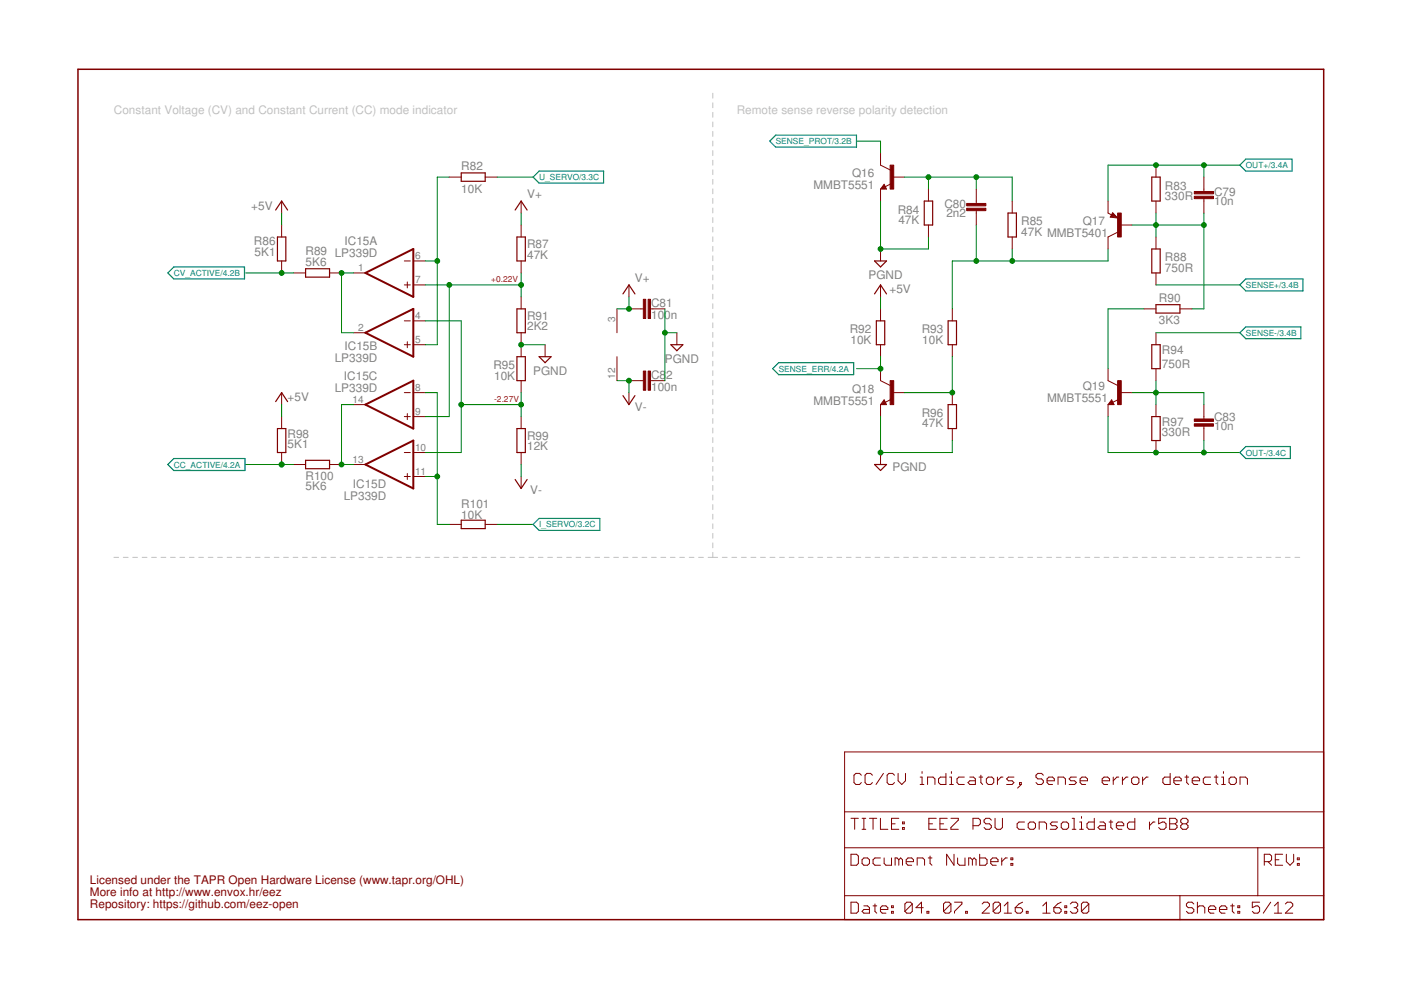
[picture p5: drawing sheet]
<svg xmlns="http://www.w3.org/2000/svg" width="297mm" height="210mm" viewBox="0 0 297 210" stroke-linecap="round" stroke-linejoin="round" font-family="sans-serif">
<g fill="none" stroke="#c0c0c0" stroke-width=".21">
<path d="M151.1 19.8v1M151.1 21.8v1M151.1 23.8v1M151.1 25.9v1M151.1 27.9v1M151.1 29.9v1M151.1 31.9v1.1M151.1 34v1M151.1 36v1M151.1 38v1.1M151.1 40v1.1M151.1 42.1v1"/>
<path d="M151.1 44.1v1M151.1 46.1v1.1M151.1 48.2v1M151.1 50.2v1M151.1 52.2v1.1M151.1 54.3v1M151.1 56.3v1M151.1 58.3v1.1M151.1 60.3v1.1M151.1 62.4v1M151.1 64.4v1M151.1 66.4v1.1"/>
<path d="M151.1 68.5v1M151.1 70.5v1M151.1 72.5v1M151.1 74.5v1.1M151.1 76.6v1M151.1 78.6v1M151.1 80.6v1.1M151.1 82.7v1M151.1 84.7v1M151.1 86.7v1M151.1 88.8v1M151.1 90.8v1"/>
<path d="M151.1 92.8v1M151.1 94.8v1.1M151.1 96.9v1M151.1 98.9v1M24.2 118.2h.9M26.1 118.2h1.1M28.2 118.2h.9M30.1 118.2h1.1M32.2 118.2h.9M34.1 118.2h1.1M36.2 118.2h.9M38.1 118.2h1"/>
<path d="M40.2 118.2h.9M42.1 118.2h1M44.2 118.2h.9M46.1 118.2h1M48.2 118.2h.9M50.1 118.2h1M52.2 118.2h.9M54.1 118.2h1M56.1 118.2h1M58.1 118.2h1M60.1 118.2h1.1M62.1 118.2h1"/>
<path d="M64.1 118.2h1.1M66.1 118.2h1M68.1 118.2h1.1M70.1 118.2h1M72.1 118.2h1M74.1 118.2h1M76.1 118.2h1M78.1 118.2h1M80.1 118.2h1M82.1 118.2h1M84.1 118.2h1M86.1 118.2h1"/>
<path d="M88.1 118.2h1M90.1 118.2h1M92.1 118.2h1M94.1 118.2h1M96.1 118.2h1M98.1 118.2h1M100.1 118.2h1M102.1 118.2h1M104.1 118.2h1M106.1 118.2h1M108.1 118.2h1M110.1 118.2h1"/>
<path d="M112.1 118.2h1M114.1 118.2h1M116.1 118.2h1M118.1 118.2h1M120.1 118.2h1M122.1 118.2h1M124.1 118.2h1M126.1 118.2h1M128.1 118.2h1M130.1 118.2h1M132.1 118.2h1M134.1 118.2h1"/>
<path d="M136.1 118.2h1M138.1 118.2h1M140.1 118.2h1M142.1 118.2h1M144.1 118.2h1M146.1 118.2h1M148.1 118.2h1M150.1 118.2h2M151.1 100.9v1M151.1 102.9v1.1M151.1 105v1M151.1 107v1"/>
<path d="M151.1 109v1.1M151.1 111.1v1M151.1 113.1v1M151.1 115.1v1M151.1 117.1v1.1M153.1 118.2h1.1M155.2 118.2h1M157.2 118.2h1M159.2 118.2h1.1M161.2 118.2h1.1M163.3 118.2h1M165.3 118.2h1"/>
<path d="M167.3 118.2h1M169.3 118.2h1.1M171.4 118.2h1M173.4 118.2h1M175.4 118.2h1M177.4 118.2h1.1M179.5 118.2h1M181.5 118.2h1M183.5 118.2h1M185.5 118.2h1M187.5 118.2h1.1M189.6 118.2h1"/>
<path d="M191.6 118.2h1M193.6 118.2h1M195.6 118.2h1.1M197.7 118.2h1M199.7 118.2h1M201.7 118.2h1M203.7 118.2h1M205.8 118.2h1M207.8 118.2h1M209.8 118.2h1M211.8 118.2h1.1M213.8 118.2h1.1"/>
<path d="M215.9 118.2h1M217.9 118.2h1M219.9 118.2h1M221.9 118.2h1.1M224 118.2h1M226 118.2h1M228 118.2h1M230 118.2h1.1M232.1 118.2h1M234.1 118.2h1M236.1 118.2h1M238.1 118.2h1"/>
<path d="M240.2 118.2h1M242.2 118.2h1M244.2 118.2h1M246.2 118.2h1M248.2 118.2h1.1M250.3 118.2h1M252.3 118.2h1M254.3 118.2h1M256.3 118.2h1.1M258.4 118.2h1M260.4 118.2h1M262.4 118.2h1"/>
<path d="M264.4 118.2h1.1M266.4 118.2h1.1M268.5 118.2h1M270.5 118.2h1M272.5 118.2h1M274.6 118.2h1"/>
</g>
<g fill="none" stroke="#800000" stroke-width=".21">
<path d="M95.2 37.5h2.6M102.9 37.5h2.5M186.7 32.5v2.5l2 1M187.5 39.1l.5 1h-1.3zM188.9 39l-1.2 .6M189.2 37.5h2.6M245.1 35v2.5M255.2 37.5v3.1M59.7 42.6v2.6M59.7 47.7v2.5M59.7 55.3v2.6M62.3 57.9h2.5"/>
<path d="M69.9 57.9h2.5M75 57.9h2.5M85.7 55.3h1.3M86.4 59.8v1.2M87.6 55.3h2.6M110.5 42.6v2.6M110.5 47.7v2.5M110.5 55.3v2.6M186.7 40.1v2.5M186.7 52.8v2.5M196.8 40.1v2.5M196.8 47.7v2.5"/>
<path d="M207 40.1v3M207 44.7v3M214.6 42.6v2.6M214.6 50.2v2.6M234.9 42.6v2.6l.8 .4M235.9 45.1l1.1 1.1-1.6-.2zM237 49.2l-2.1 1v2.6M237.5 47.7h2.5M245.1 42.6v2.6M245.1 50.2v2.6M245.1 57.9v2.5M255.2 42.1v3.1"/>
<path d="M75 70.5h2.5M85.7 60.4h1.3M85.7 73.1h1.3M85.7 68h1.3M86.4 72.5v1.2M87.6 60.4h2.6M87.6 73.1h2.6M87.6 68h2.6M110.5 62.9v2.6M110.5 70.5v5.1M115.6 73.1v2.5M130.8 65.5v5"/>
<path d="M130.8 75.6v5.1M133.3 60.4v2.5M133.3 65.5h3.1M137.9 65.5h3.1M143.5 70.5v2.6M186.7 60.4v2.5M186.7 65.5v2.5M186.7 73.1v2.5M186.7 78.2v2.5l2 1M201.9 65.5v2.5M201.9 73.1v2.5M234.9 78.2v2.5l2.1 1"/>
<path d="M242.5 65.5h2.6M245.1 70.5v2.6M245.1 78.2v2.5M250.2 65.5h2.5M59.7 83.2v2.6M59.7 88.3v2.6M59.7 95.9v2.6M62.3 98.5h2.5M69.9 98.5h2.5M75 98.5h2.5M75 85.8h2.5M85.7 88.3h1.3"/>
<path d="M85.7 83.2h1.3M85.7 95.9h1.3M86.4 87.7v1.3M87.6 88.3h2.6M87.6 83.2h2.6M87.6 95.9h2.6M110.5 80.7v2.5M110.5 88.3v2.6M110.5 95.9v2.6M133.3 83.2v2.6M133.3 80.7h3.1M137.9 80.7h3.1"/>
<path d="M186.7 85.8v2.5M186.7 95.9v2.6M187.5 84.8l.5 1h-1.3zM188.9 84.7l-1.2 .6M189.2 83.2h2.6M201.9 83.2v2.6M201.9 90.9v2.5M234.9 85.8v2.5M235.7 84.8l.5 1h-1.3zM237.2 84.7l-1.3 .6M237.5 83.2h2.5M245.1 85.8v2.5"/>
<path d="M245.1 93.4v2.5M255.2 85.8v3M255.2 90.4v3M85.7 101h1.3M86.4 100.4v1.3M87.6 101h2.6M95.2 111.2h2.6M102.9 111.2h2.5M110.5 101v2.6M179.1 159.4h101.5v35.6h-101.5zM179.1 179.7h101.5M179.1 172.1h101.5"/>
<path d="M180.4 173.5h1.6M181.2 173.5v2.3M182.6 164.4l-.4-.4h-.7l-.4 .4v1.5l.4 .4h.7l.4-.4M182.8 173.5h.8M182.8 175.8h.8M183.2 173.5v2.3M184.3 173.5h1.6M185 164.4l-.4-.4h-.8l-.4 .4v1.5l.4 .4h.8l.4-.4M185.1 173.5v2.3M186.7 173.5v2.3h1.5M187.3 164l-1.6 2.3M189 174.7h.8"/>
<path d="M189.7 164.4l-.4-.4h-.8l-.4 .4v1.5l.4 .4h.8l.4-.4M190.4 164v1.5l.8 .8 .8-.8v-1.5M190.6 173.5h-1.6v2.3h1.6M191.3 175.5h.4v.3h-.4zM191.3 174.3h.4v.4h-.4zM195.1 166.3h.8M195.1 164.8h.4v1.5M195.5 163.6v.4M196.7 166.3v-1.5h1.1l.4 .3v1.2M196.9 174.7h.8M198.5 173.5h-1.6v2.3h1.6M199.3 174.7h.8"/>
<path d="M200.6 164v2.3h-1.2l-.4-.4v-.8l.4-.3h1.2M200.8 173.5h-1.5v2.3h1.5M201.3 166.3h.8M201.3 164.8h.4v1.5M201.6 173.5h1.6v.4l-1.6 1.6v.3h1.6M201.7 163.6v.4M204.4 164.8h-1.1l-.4 .3v.8l.4 .4h1.1M205.6 164.8h.8l.4 .3v1.2h-1.2l-.4-.4 .4-.4h1.2M206.3 175.1h1.2l.4-.4v-.8l-.4-.4h-1.2v2.3M207.6 164.8h.7M208 164.4v1.5l.3 .4M209.1 165.1l.4-.3h.8l.4 .3v.8l-.4 .4h-.8l-.4-.4z"/>
<path d="M210.2 173.9l-.4-.4h-.8l-.4 .4v.4l.4 .4h.8l.4 .4v.4l-.4 .3h-.8l-.4-.3M211 173.5v2l.4 .3h.7l.4-.3v-2M211.5 164.8v1.5M212.6 164.8h-.4l-.7 .7M215 164.8h-1.2l-.4 .3 .4 .4h.8l.4 .4-.4 .4h-1.2M216.2 165.9h.3v.4h-.3zM216.5 166.3l-.7 .8M217.2 174.3h-1.2l-.4 .4v.8l.4 .3h1.2M218 174.7l.4-.4h.8l.3 .4v.8l-.3 .3h-.8l-.4-.3zM220.3 175.8v-1.5h1.2l.4 .4v1.1M221.2 164.4l-.4-.4h-.8l-.4 .4v.4l.4 .3h.8l.4 .4v.4l-.4 .4h-.8l-.4-.4M222 165.5h1.5v-.4l-.3-.3h-.8l-.4 .3v.8l.4 .4h.8"/>
<path d="M224.2 174.3h-1.1l-.4 .4 .4 .4h.7l.4 .4-.4 .3h-1.1M224.3 166.3v-1.5h1.2l.4 .3v1.2M225 174.7l.4-.4h.8l.4 .4v.8l-.4 .3h-.8l-.4-.3zM227.3 173.5h.4v2.3M227.3 175.8h.8M228.2 164.8h-1.1l-.4 .3 .4 .4h.7l.4 .4-.4 .4h-1.1M228.9 175.8h.8M228.9 174.3h.4v1.5M229 165.5h1.6v-.4l-.4-.3h-.8l-.4 .3v.8l.4 .4h.8M229.3 173.1v.4M232 173.5v2.3h-1.2l-.3-.3v-.8l.3-.4h1.2M233.2 174.3h.8l.4 .4v1.1h-1.2l-.4-.3 .4-.4h1.2"/>
<path d="M233.7 165.5h1.5v-.4l-.4-.3h-.7l-.4 .3v.8l.4 .4h.7M235.1 174.3h.8M235.5 173.9v1.6l.4 .3M236 164.8v1.5M236.7 175.1h1.6v-.4l-.4-.4h-.8l-.4 .4v.8l.4 .3h.8M237.2 164.8h-.4l-.8 .7M238 164.8v1.5M239.1 164.8h-.3l-.8 .7M239.9 165.1l.4-.3h.8l.4 .3v.8l-.4 .4h-.8l-.4-.4zM240.6 173.5v2.3h-1.2l-.4-.3v-.8l.4-.4h1.2M242.3 164.8v1.5M243.4 164.8h-.4l-.7 .7"/>
<path d="M243.7 174.3v1.5M244.9 174.3h-.4l-.8 .8M247.2 173.5h-1.5v1.2l.7-.4h.4l.4 .4v.8l-.4 .3h-.8l-.3-.3M248 173.5h1.2l.4 .4v.4l-.4 .4 .4 .4v.4l-.4 .3h-1.2zM248 174.7h1.2M248.1 164v2.3h-1.2l-.4-.4v-.8l.4-.3h1.2M248.9 165.5h1.5v-.4l-.4-.3h-.7l-.4 .3v.8l.4 .4h.7M250.7 174.7l-.4-.4v-.4l.4-.4h.8l.4 .4v.4l-.4 .4M250.7 174.7l-.4 .4v.4l.4 .3h.8l.4-.3v-.4l-.4-.4M250.7 174.7h.8M251.2 164.8h.8M251.6 164.4v1.5l.4 .4"/>
<path d="M252.8 165.5h1.5v-.4l-.3-.3h-.8l-.4 .3v.8l.4 .4h.8M256.7 164.8h-1.2l-.4 .3v.8l.4 .4h1.2M257.5 164.8h.7M257.9 164.4v1.5l.3 .4M259 166.3h.8M259 164.8h.4v1.5M259.4 163.6v.4M260.6 165.1l.4-.3h.7l.4 .3v.8l-.4 .4h-.7l-.4-.4zM262.9 166.3v-1.5h1.2l.4 .3v1.2M266.7 179.7v10.2M179.1 189.9h101.5M180.4 181.1h1.2l.4 .4v1.6l-.4 .4h-1.2z"/>
<path d="M180.4 191.3h1.2l.4 .4v1.5l-.4 .4h-1.2zM182.8 182.3l.4-.4h.7l.4 .4v.8l-.4 .4h-.7l-.4-.4zM183.2 192.1h.7l.4 .3v1.2h-1.1l-.4-.4 .4-.4h1.1M185.1 192.1h.8M185.5 191.7v1.5l.4 .4M186.7 192.8h1.5v-.4l-.4-.3h-.8l-.3 .3v.8l.3 .4h.8M186.7 181.9h-1.2l-.4 .4v.8l.4 .4h1.2M187.5 181.9v1.2l.3 .4h1.2v-1.6M189 193.2h.4v.4h-.4zM189 192.1h.4v.3h-.4zM190.6 182.3l-.4-.4h-.4v1.6M190.6 182.3l.4-.4 .3 .4v1.2"/>
<path d="M190.6 182.3v1.2M192.1 182.7h1.6v-.4l-.4-.4h-.8l-.4 .4v.8l.4 .4h.8M193.4 191.7v1.5l-.4 .4h-.7l-.4-.4M193.4 191.7l-.4-.4h-.7l-.4 .4v1.5M193.4 191.7l-1.5 1.5M194.5 183.5v-1.6h1.1l.4 .4v1.2M195.7 192.4h-1.5l1.2-1.1v2.3M196.5 193.2h.4v.4h-.4zM196.8 181.9h.8M197.2 181.5v1.6l.4 .4M201.6 191.7v1.5l-.4 .4h-.8l-.4-.4M201.6 191.7l-.4-.4h-.8l-.4 .4v1.5"/>
<path d="M201.6 191.7l-1.6 1.5M202.3 181.1v2.4l-1.6-2.4v2.4M202.4 191.3h1.5v.4l-1.5 1.5v.4M203 181.9v1.2l.4 .4h1.2v-1.6M204.7 193.2h.4v.4h-.4zM206.2 182.3l-.4-.4h-.4v1.6M206.2 182.3v1.2M206.2 182.3l.3-.4 .4 .4v1.2M207.7 181.1v2.4h1.2l.4-.4v-.8l-.4-.4h-1.2M208.2 191.7l.4-.4h.8l.4 .4v.4l-1.6 1.5h1.6M210.1 182.7h1.5v-.4l-.4-.4h-.8l-.3 .4v.8l.3 .4h.8M212.1 191.7v1.5l-.4 .4h-.7l-.4-.4"/>
<path d="M212.1 191.7l-.4-.4h-.7l-.4 .4v1.5M212.1 191.7l-1.5 1.5M212.4 181.9v1.6M212.9 193.6h1.6M212.9 192.1l.8-.8v2.3M213.6 181.9h-.4l-.8 .8M214.3 183.1h.4v.4h-.4zM214.3 181.9h.4v.4h-.4zM215.2 192.4h1.2l.4 .4v.4l-.4 .4h-.8l-.4-.4zM216.8 191.3l-.8 .4-.8 .7M217.6 193.2h.4v.4h-.4zM221.1 193.6h1.6"/>
<path d="M221.1 192.1l.8-.8v2.3M223.4 192.4h1.2l.4 .4v.4l-.4 .4h-.8l-.4-.4zM225 191.3l-.8 .4-.8 .7M225.8 193.2h.4v.4h-.4zM225.8 192.1h.4v.3h-.4zM226.9 191.7l.4-.4h.8l.4 .4v.4l-.4 .3M227.7 192.4h.4M228.1 192.4l.4 .4v.4l-.4 .4h-.8l-.4-.4M230.8 191.7v1.5l-.4 .4h-.7l-.4-.4M230.8 191.7l-.4-.4h-.7l-.4 .4v1.5M230.8 191.7l-1.5 1.5M250.2 189.9v5.1"/>
<path d="M253.1 191.7l-.4-.4h-.8l-.4 .4v.4l.4 .3h.8l.4 .4v.4l-.4 .4h-.8l-.4-.4M253.9 192.4l.4-.3h.8l.3 .3v1.2M253.9 191.3v2.3M256.2 192.8h1.6v-.4l-.4-.3h-.8l-.4 .3v.8l.4 .4h.8M258.6 192.8h1.5v-.4l-.4-.3h-.7l-.4 .3v.8l.4 .4h.7M260.9 192.1h.8M261.3 191.7v1.5l.4 .4M262.4 193.2h.4v.4h-.4zM262.4 192.1h.4v.3h-.4zM267.1 191.3h-1.6v1.1l.8-.3h.4l.4 .3v.8l-.4 .4h-.8l-.4-.4M268.1 182.7h1.1l.4-.4v-.8l-.4-.4h-1.1v2.4M268.8 182.7l.8 .8"/>
<path d="M269.4 191.3l-1.6 2.3M270.2 193.6h1.5M270.2 192.1l.8-.8v2.3M270.4 182.3h.8M271.9 181.1h-1.5v2.4h1.5M272.5 191.7l.4-.4h.8l.4 .4v.4l-1.6 1.5h1.6M272.7 181.1v1.6l.8 .8 .8-.8v-1.6M275.1 183.1h.4v.4h-.4zM275.1 181.9h.4v.4h-.4z"/>
</g>
<path d="M16.5 14.7h264.1v180.3h-264.1z" fill="none" stroke="#800000" stroke-width=".32"/>
<g fill="none" stroke="#800000" stroke-width=".25">
<path d="M97.8 36.7h5.1v1.7h-5.1zM187.5 39.6l-.2 .2h.4l-.2-.5-.6 .7h.8M244.2 37.5h1.8v5.1h-1.8zM58.4 44.5l1.3-1.9 1.3 1.9M58.8 50.2h1.8v5.1h-1.8zM64.8 57h5.1v1.8h-5.1zM109.2 44.5l1.3-1.9 1.3 1.9M109.6 50.2h1.8v5.1h-1.8zM185.4 55.3h2.6l-1.3 1.3zM196 42.6h1.7v5.1h-1.7zM213.7 45.2h1.8v5h-1.8zM235.9 45.8h.4l-.4-.2-.2 .3 1 .2-.8-.8-.3 .6"/>
<path d="M244.2 52.8h1.8v5.1h-1.8zM109.6 65.5h1.8v5h-1.8zM109.6 75.6h1.8v5.1h-1.8zM114.3 75.6h2.5l-1.2 1.3zM132.1 62.3l1.2-1.9 1.3 1.9M142.2 73.1h2.6l-1.3 1.3zM185.4 62.3l1.3-1.9 1.3 1.9M185.8 68h1.8v5.1h-1.8zM201 68h1.8v5.1h-1.8zM244.2 73.1h1.8v5.1h-1.8zM245.1 64.6h5.1v1.8h-5.1zM58.4 85.2l1.3-2 1.3 2"/>
<path d="M58.8 90.9h1.8v5h-1.8zM64.8 97.6h5.1v1.8h-5.1zM109.6 90.9h1.8v5h-1.8zM132.1 83.9l1.2 1.9 1.3-1.9M185.4 98.5h2.6l-1.3 1.3zM187.5 85.3l-.2 .2h.4l-.2-.5-.6 .7h.8M201 85.8h1.8v5.1h-1.8zM235.7 85.3l-.1 .2h.3l-.2-.5-.5 .7h.7M244.2 88.3h1.8v5.1h-1.8zM97.8 110.3h5.1v1.8h-5.1zM109.2 101.7l1.3 1.9 1.3-1.9"/>
</g>
<g fill="#800000" stroke="#800000" stroke-width=".21">
<path d="M136.4 63.5h.5v4h-.5z"/>
<path d="M137.4 63.5h.5v4h-.5z"/>
<path d="M136.4 78.7h.5v4h-.5z"/>
<path d="M137.4 78.7h.5v4h-.5z"/>
<path d="M237 80.7h.7v5.1h-.7z"/>
<path d="M237 45.2h.7v5h-.7z"/>
<path d="M253.2 41.6h4.1v.5h-4.1z"/>
<path d="M253.2 40.6h4.1v.5h-4.1z"/>
<path d="M253.2 89.9h4.1v.5h-4.1z"/>
<path d="M253.2 88.8h4.1v.5h-4.1z"/>
<path d="M188.7 35h.8v5.1h-.8z"/>
<path d="M205 44.2h4v.5h-4z"/>
<path d="M205 43.1h4v.5h-4z"/>
<path d="M188.7 80.7h.8v5.1h-.8z"/>
</g>
<path d="M77.5 57.9l10.1-5.1v10.1zM77.5 70.5l10.1-5v10.1zM77.5 85.8l10.1-5.1v10.2zM77.5 98.5l10.1-5.1v10.2z" fill="none" stroke="#800000" stroke-width=".42"/>
<g fill="none" stroke="#008000" stroke-width=".21">
<path d="M95.2 37.5h-2.5v35.6h-2.5M105.4 37.5h7.6M181.6 29.9h5.1v2.6M191.8 37.5h22.8v5.1M196.8 37.5v2.6M207 37.5v2.6M255.2 35v2.5M262.9 35h-28v7.6M52.1 57.9h10.2M59.7 45.2v2.5M75 57.9h-2.6v12.6h2.6M90.2 55.3h2.5"/>
<path d="M110.5 45.2v2.5M110.5 57.9v5M186.7 42.6v10.2h10.1v-2.6M207 47.7v7.6M214.6 52.8v2.5M234.9 52.8v2.5h-33v10.2M240 47.7h15.2M245.1 45.2v5M255.2 45.2v20.3h-2.5M90.2 68h7.6v27.9h-7.6M90.2 60.4h20.3M95.2 60.4v27.9h-5"/>
<path d="M110.5 73.1h5.1M133.3 62.9v2.6h-2.5M141 70.5h2.5M141 65.5v15.2M186.7 62.9v2.6M186.7 75.6v2.6h-5.1M201.9 75.6v7.6h-10.1M242.5 65.5h-7.6v12.7M245.1 70.5h17.8M245.1 60.4h17.8M52.1 98.5h10.2M59.7 85.8v2.5"/>
<path d="M75 85.8h-2.6v12.7h2.6M90.2 83.2h2.5v28h2.5M97.8 85.8h12.7M110.5 83.2v5.1M110.5 98.5v2.5M130.8 80.7h2.5v2.5M186.7 88.3v7.6h15.2v-2.5M234.9 88.3v7.6h28M240 83.2h15.2v2.6M245.1 80.7v5.1M255.2 93.4v2.5M90.2 101h2.5"/>
<path d="M105.4 111.2h7.6"/>
</g>
<g fill="#008000" stroke="#008000" stroke-width=".21">
<circle cx="133.3" cy="65.5" r=".51"/>
<circle cx="133.3" cy="80.7" r=".51"/>
<circle cx="59.7" cy="57.9" r=".51"/>
<circle cx="59.7" cy="98.5" r=".51"/>
<circle cx="72.4" cy="57.9" r=".51"/>
<circle cx="141" cy="70.5" r=".51"/>
<circle cx="110.5" cy="73.1" r=".51"/>
<circle cx="186.7" cy="52.8" r=".51"/>
<circle cx="186.7" cy="95.9" r=".51"/>
<circle cx="72.4" cy="98.5" r=".51"/>
<circle cx="92.7" cy="55.3" r=".51"/>
<circle cx="92.7" cy="101" r=".51"/>
<circle cx="95.2" cy="60.4" r=".51"/>
<circle cx="110.5" cy="60.4" r=".51"/>
<circle cx="97.8" cy="85.8" r=".51"/>
<circle cx="110.5" cy="85.8" r=".51"/>
<circle cx="245.1" cy="35" r=".51"/>
<circle cx="255.2" cy="35" r=".51"/>
<circle cx="245.1" cy="47.7" r=".51"/>
<circle cx="255.2" cy="47.7" r=".51"/>
<circle cx="214.6" cy="55.3" r=".51"/>
<circle cx="207" cy="55.3" r=".51"/>
<circle cx="245.1" cy="83.2" r=".51"/>
<circle cx="245.1" cy="95.9" r=".51"/>
<circle cx="255.2" cy="95.9" r=".51"/>
<circle cx="207" cy="37.5" r=".51"/>
<circle cx="196.8" cy="37.5" r=".51"/>
<circle cx="186.7" cy="78.2" r=".51"/>
<circle cx="201.9" cy="83.2" r=".51"/>
</g>
<path d="M113 37.5l1.3-1.2h13.7v2.5h-13.7zM163.2 29.9l1.3-1.2h17.1v2.5h-17.1zM262.9 35l1.2-1.3h9.8v2.6h-9.8zM36.9 56.6h14.9v2.5h-14.9l-1.3-1.2zM264.1 59.1h12.1v2.6h-12.1l-1.2-1.3zM163.8 78.2l1.3-1.3h15.9v2.5h-15.9zM262.9 70.5l1.2-1.2h11.7v2.5h-11.7zM35.6 98.5l1.3-1.3h15v2.6h-15zM262.9 95.9l1.2-1.2h9.5v2.5h-9.5zM113 111.2l1.3-1.3h12.9v2.6h-12.9z" fill="none" stroke="#008080" stroke-width=".25"/>
<g font-size="2.5" fill="#c0c0c0">
<text x="24.1" y="24.1">Constant Voltage (CV) and Constant Current (CC) mode indicator</text>
<text x="156.2" y="24.1">Remote sense reverse polarity detection</text>
</g>
<g font-size="2.5" fill="#808080">
<text x="97.8" y="40.8">10K</text>
<text x="97.8" y="36">R82</text>
<text x="111.8" y="42">V+</text>
<text x="172.5" y="40.1">MMBT5551</text>
<text x="180.7" y="37.5">Q16</text>
<text x="247" y="40.2">R83</text>
<text x="257.4" y="41.6">C79</text>
<text x="53.3" y="44.5">+5V</text>
<text x="190.3" y="45.3">R84</text>
<text x="190.5" y="47.5">47K</text>
<text x="200.2" y="44.1">C80</text>
<text x="200.6" y="46.1">2n2</text>
<text x="216.5" y="47.8">R85</text>
<text x="229.6" y="47.7">Q17</text>
<text x="247" y="42.4">330R</text>
<text x="257.4" y="43.5">10n</text>
<text x="53.8" y="51.9">R86</text>
<text x="73.1" y="52">IC15A</text>
<text x="111.8" y="52.6">R87</text>
<text x="216.5" y="50">47K MMBT5401</text>
<text x="54" y="54.2">5K1</text>
<text x="64.8" y="56.3">5K6</text>
<text x="64.8" y="54.2">R89 LP339D</text>
<text x="111.8" y="54.8">47K</text>
<text x="134.6" y="59.8">V+</text>
<text x="184.1" y="59.1">PGND</text>
<text x="247" y="57.6">750R</text>
<text x="247" y="55.4">R88</text>
<text x="138" y="65.1">C81</text>
<text x="188.6" y="62.2">+5V</text>
<text x="245.7" y="64">R90</text>
<text x="111.8" y="70.1">2K2</text>
<text x="111.8" y="67.8">R91</text>
<text x="138" y="67.6">100n</text>
<text x="180.2" y="70.7">R92</text>
<text x="195.4" y="70.7">R93</text>
<text x="245.7" y="68.8">3K3</text>
<text x="71" y="76.8">LP339D</text>
<text x="73.1" y="74.2">IC15B</text>
<text x="141" y="76.9">PGND</text>
<text x="180.3" y="72.8">10K</text>
<text x="195.5" y="72.8">10K</text>
<text x="246.4" y="77.9">750R</text>
<text x="246.4" y="75.1">R94</text>
<text x="71" y="83.1">LP339D</text>
<text x="72.9" y="80.6">IC15C</text>
<text x="104.6" y="78.3">R95</text>
<text x="104.8" y="80.5">10K</text>
<text x="113" y="79.4">PGND</text>
<text x="138" y="82.9">100n</text>
<text x="138" y="80.3">C8</text>
<text x="141.2" y="80.3">2</text>
<text x="180.7" y="83.3">Q18</text>
<text x="229.6" y="82.6">Q19</text>
<text x="61" y="85">+5V</text>
<text x="134.6" y="87.1">V-</text>
<text x="172.5" y="85.8">MMBT5551</text>
<text x="195.4" y="88.4">R96</text>
<text x="222" y="85.2">MMBT5551</text>
<text x="257.4" y="89.2">C83</text>
<text x="61" y="95.1">5K1</text>
<text x="61" y="92.9">R98</text>
<text x="111.8" y="95.4">12K</text>
<text x="111.8" y="93.2">R99</text>
<text x="195.5" y="90.6">47K</text>
<text x="246.4" y="92.5">330R</text>
<text x="246.4" y="90.3">R97</text>
<text x="257.4" y="91.1">10n</text>
<text x="64.8" y="101.8">R100</text>
<text x="189.2" y="99.8">PGND</text>
<text x="64.8" y="104">5K6</text>
<text x="72.9" y="106">LP339D</text>
<text x="74.8" y="103.4">IC15D</text>
<text x="97.8" y="107.8">R101</text>
<text x="112.4" y="104.8">V-</text>
<text x="97.8" y="110">10K</text>
</g>
<g font-size="2.5" fill="#800000">
<text x="19.1" y="187.4">Licensed under the TAPR Open Hardware License (www.tapr.org/OHL)</text>
<text x="19.1" y="189.9">More info at http://www.envox.hr/eez</text>
<text x="19.1" y="192.4">Repository: https://github.com/eez-open</text>
</g>
<g font-size="2.1" fill="#808080">
<text x="75.9" y="57.5">1</text>
<text x="88" y="55">6</text>
<text x="88" y="60">7</text>
<text x="75.9" y="70.2">2</text>
<text x="88" y="67.7">4</text>
<text x="130.5" y="68.2" transform="rotate(-90 130.5 68.2)">3</text>
<text x="88" y="72.7">5</text>
<text x="88" y="82.9">8</text>
<text x="130.5" y="80.3" transform="rotate(-90 130.5 80.3)">12</text>
<text x="74.8" y="85.4">14</text>
<text x="88" y="88">9</text>
<text x="88" y="95.6">10</text>
<text x="74.8" y="98.1">13</text>
<text x="88" y="100.7">11</text>
</g>
<g font-size="1.8" fill="#008080">
<text x="164.5" y="30.6">SENSE_PROT/3.2B</text>
<text x="264.1" y="35.6">OUT+/3.4A</text>
<text x="114.3" y="38.2">U_SERVO/3.3C</text>
<text x="36.8" y="58.5">CV_ACTIVE/4.2B</text>
<text x="264.1" y="61">SENSE+/3.4B</text>
<text x="264.1" y="71.2">SENSE-/3.4B</text>
<text x="165.1" y="78.8">SENSE_ERR/4.2A</text>
<text x="36.8" y="99.1">CC_ACTIVE/4.2A</text>
<text x="264.1" y="96.6">OUT-/3.4C</text>
<text x="114.3" y="111.8">I_SERVO/3.2C</text>
</g>
<g font-size="1.8" fill="#f00">
<text x="104.1" y="59.8">+0.22V</text>
<text x="104.8" y="85.2">-2.27V</text>
</g>
</svg>
